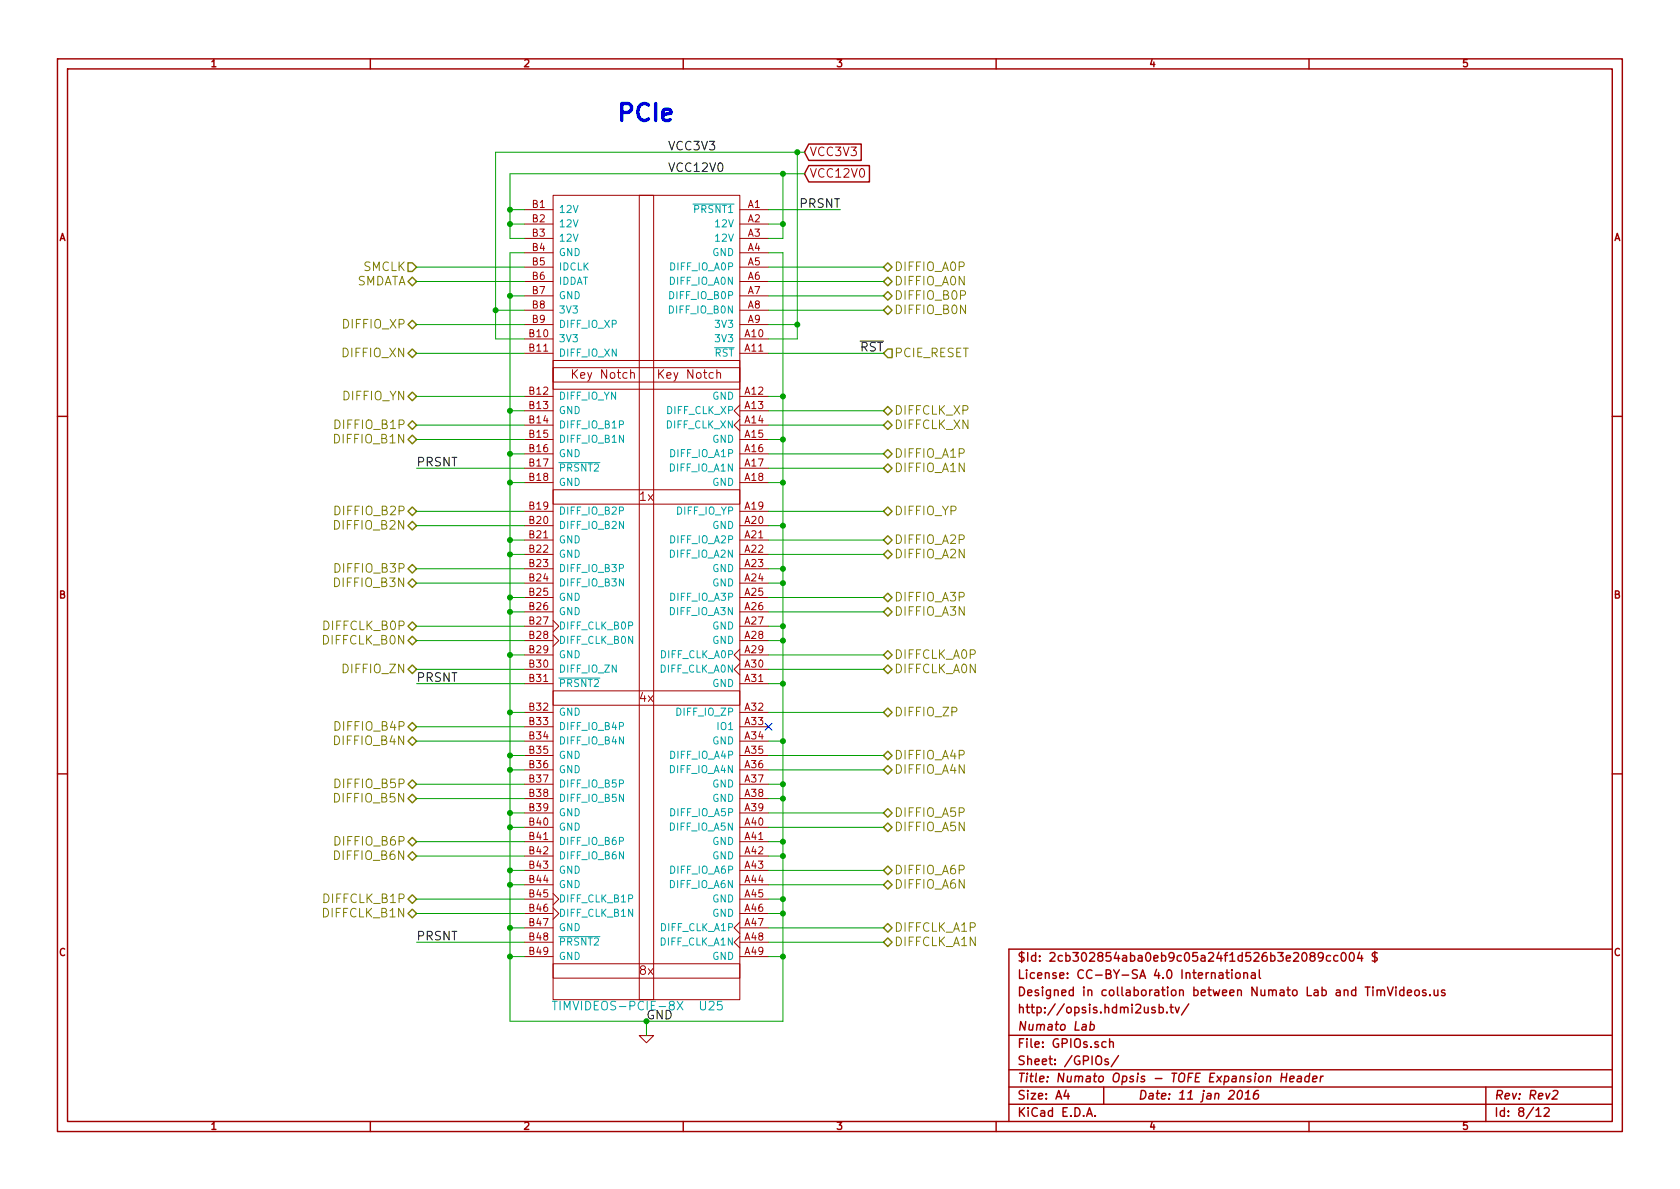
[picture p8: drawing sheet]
<svg xmlns="http://www.w3.org/2000/svg" width="297mm" height="210mm" viewBox="0 0 297 210" stroke-linecap="round" stroke-linejoin="round" font-family="sans-serif">
<g fill="none" stroke="#a00000" stroke-width=".25">
<path d="M10.2 10.4h276.6v189.7h-276.6zM11.9 12.2h273.2v186.1h-273.2zM65.5 10.4v1.8M120.8 10.4v1.8M176.1 10.4v1.8M231.4 10.4v1.8M143 25.5h9.3v2.9h-9.3l-.8-1.5zM143 29.3h10.7v2.9h-10.7l-.8-1.5zM10.2 73.6h1.7M285.1 73.6h1.7M10.2 136.8h1.7M285.1 136.8h1.7"/>
<path d="M204.2 178.2l-.3-.1-.3 .2 .1 .2 .5 .2v.3h-.6M205 178.2a.48 .48 0 0 1 .6 .1v.7l-.2 .1-.4-.1M205 177.6v1.5M206.3 179v.1M206.9 178.1h.5M207.1 177.6v1.3l.3 .2M207.8 178.1l.4 1 .3-1M210.2 177.5l-1.3 2M215.6 172.1h.6v.9M216.2 172.4h-.5a.3 .3 0 0 0-.2 .3 .3 .3 0 0 0 .2 .3l.5-.1M216.7 172h.6M216.9 171.5v1.3l.4 .2"/>
<path d="M217.8 171.5v.1M217.8 172v1M218.5 172.2l.3-.2 .4 .2v.7l-.2 .1-.5-.1zM219.9 172.2l.1-.1a.36 .36 0 0 1 .6 .1v.8M219.9 172v1M221.3 172.1h.6v.9M221.9 172.4h-.5a.3 .3 0 0 0-.2 .3 .3 .3 0 0 0 .2 .3l.5-.1M222.7 171.5v1.3l.2 .2M234 169.1l-.3 .3-.5-.1-.1-.2v-.5a.48 .48 0 0 1 .8 0 1.16 1.16 0 0 1-.2 1.3l-.5 .1M235.3 169a.48 .48 0 0 0-.7 .1v.7l.2 .2 .5-.1M236.6 169a.48 .48 0 0 0-.7 .1v.7l.2 .2 .5-.1M237.3 168.6l.2-.2a.86 .86 0 0 1 .5 .8 .86 .86 0 0 1-.4 .8 .81 .81 0 0 1-.3-1.4z"/>
<path d="M238.7 168.6l.2-.2a.86 .86 0 0 1 .6 .8 .86 .86 0 0 1-.4 .8 .81 .81 0 0 1-.4-1.4zM240.4 168.4l-.4 1.1h1M240.7 169v1M242.7 174.5v.2M242.7 175.1v1M243.1 168.2v2M243.5 175.2l.1-.1a.36 .36 0 0 1 .5 .2v.8M243.5 175.1v1M243.5 168.5a.62 .62 0 0 0-.8 .1v.4l.7 .4v.4a.68 .68 0 0 1-.8 .1M244.1 175.3a.35 .35 0 0 1 .4-.3 .35 .35 0 0 1 .3 .3v.8M245.3 174.5l.5 1.6 .5-1.6M246.8 174.5v.2"/>
<path d="M246.8 175.1v1M248.2 175.1a.48 .48 0 0 0-.7 .1v.7l.3 .2 .4-.1M248.2 174.5v1.6M248.8 175.6l.8-.2-.1-.3h-.4l-.3 .2 .1 .7h.6M250.2 175.2l.2-.1 .5 .1v.7l-.3 .2-.4-.2zM252.1 175.1h-.4l-.2 .2 .1 .2 .5 .1v.4h-.6M252.8 175.9v.2M253.6 175.1v.8a.39 .39 0 0 0 .6 0M254.2 175.1v1M255.4 175.1h-.3l-.2 .2v.2l.5 .1v.4h-.5M285.1 167.8h-106.7v30.5M65.5 198.3v1.8"/>
<path d="M120.8 198.3v1.8M176.1 198.3v1.8M178.4 183.1h106.7M178.4 189.2h106.7M178.4 195.3h106.7M178.4 192.2h106.7M188.5 192.8l-.4 1h1M188.8 193.3v1.1M192.1 197.4l.5-1.5 .5 1.5M192.3 197h.7M192.8 181.2l.4-.1 .3 .4-.2 .5-.2 .2-.4-.1M192.9 180.6l-.2 1.6"/>
<path d="M193.6 197.3v.1M195.1 192.2v3.1M195.6 184.3a.48 .48 0 0 0-.7 0v.8l.2 .1 .5-.1M195.9 187.3l-.3-.1-.2 .3v.2l.5 .1v.4h-.5M196.2 184.3h.1a.36 .36 0 0 1 .5 .1v.8M196.2 183.7v1.5M197.8 186.7l-1.3 1.9M219 193l.4-.2a.88 .88 0 0 1-.4 1.6l-.2-.3a1.19 1.19 0 0 1 .2-1.1zM220.1 194.4h.9M220.2 193.3l.6-.5-.2 1.6M222.5 192.8a.72 .72 0 0 0-.8 .7l-.1 .6 .3 .3 .5-.2 .1-.6a.49 .49 0 0 0-.9 .1M226.6 190.5h.9"/>
<path d="M226.6 189.8l-.1 1.5M227.5 189.8l-.1 1.5M228 190.8l.8-.1v-.3h-.6l-.2 .7 .2 .2 .5-.1M229.5 190.4h.5v.9M230.1 190.7a.69 .69 0 0 0-.8 .3l.1 .2 .1 .1 .5-.1M231.4 198.3v1.8M231.5 190.4l-.1-.1a.52 .52 0 0 0-.7 .3v.6l.3 .1 .4-.1M231.6 189.8l-.2 1.5M232.1 190.8l.7-.1v-.3h-.6l-.1 .7 .2 .2 .4-.1M233.5 190.3l-.1 1M234 190.3l-.3 .1-.2 .2M262.7 192.2v6.1"/>
<path d="M271.6 196.3l.4-.4v1.5M271.6 197.4h.9M273 196l.3-.1h.3l.2 .1 .1 .3-.1 .2-.8 .9h.9M274.6 193l.2-.2h.4l.3 .3-.2 .4-.9 .9h.9"/>
</g>
<g fill="none" stroke="#a00000" stroke-width=".18">
<path d="M92.7 37.1h5.1M92.7 39.6h5.1M97.8 34.5h33v142.3h-33zM113 34.5h2.6v142.3h-2.6zM130.8 37.1h5.1M130.8 39.6h5.1M92.7 42.2h5.1M92.7 44.7h5.1M92.7 47.2h5.1M92.7 49.8h5.1M92.7 52.3h5.1M92.7 54.9h5.1"/>
<path d="M92.7 57.4h5.1M92.7 59.9h5.1M130.8 42.2h5.1M130.8 44.7h5.1M130.8 47.2h5.1M130.8 49.8h5.1M130.8 52.3h5.1M130.8 54.9h5.1M130.8 57.4h5.1M130.8 59.9h5.1M92.7 62.5h5.1M92.7 70.1h5.1"/>
<path d="M92.7 72.6h5.1M92.7 75.2h5.1M92.7 77.7h5.1M97.8 65h33v2.6h-33zM97.8 63.7h33v5.1h-33zM111.5 66h.1a.36 .36 0 0 1 .6 .1v.8M126.7 66h.1a.36 .36 0 0 1 .6 .1v.8M130.8 71.6l-1 1 1 1.1M130.8 74.2l-1 1 1 1M130.8 62.5h5.1M130.8 70.1h5.1M130.8 72.6h5.1"/>
<path d="M130.8 75.2h5.1M130.8 77.7h5.1M92.7 93h5.1M92.7 95.5h5.1M92.7 98h5.1M92.7 80.3h5.1M92.7 82.8h5.1M92.7 85.3h5.1M92.7 90.4h5.1M97.8 86.6h33v2.5h-33zM130.8 93h5.1M130.8 95.5h5.1"/>
<path d="M130.8 98h5.1M130.8 80.3h5.1M130.8 82.8h5.1M130.8 85.3h5.1M130.8 90.4h5.1M92.7 118.4h5.1M92.7 100.6h5.1M92.7 103.1h5.1M92.7 105.7h5.1M92.7 108.2h5.1M92.7 110.7h5.1M92.7 113.3h5.1"/>
<path d="M92.7 115.8h5.1M97.8 109.7l1 1-1 1.1M97.8 112.3l1 1-1 1M130.8 117.3l-1 1.1 1 1M130.8 114.8l-1 1 1 1M130.8 118.4h5.1M130.8 100.6h5.1M130.8 103.1h5.1M130.8 105.7h5.1M130.8 108.2h5.1M130.8 110.7h5.1M130.8 113.3h5.1"/>
<path d="M130.8 115.8h5.1M92.7 120.9h5.1M92.7 126h5.1M92.7 128.5h5.1M92.7 131.1h5.1M92.7 133.6h5.1M92.7 136.1h5.1M92.7 138.7h5.1M97.8 122.2h33v2.5h-33zM130.8 120.9h5.1M130.8 126h5.1M130.8 128.5h5.1"/>
<path d="M130.8 131.1h5.1M130.8 133.6h5.1M130.8 136.1h5.1M130.8 138.7h5.1M92.7 146.3h5.1M92.7 148.8h5.1M92.7 151.4h5.1M92.7 153.9h5.1M92.7 156.5h5.1M92.7 159h5.1M92.7 141.2h5.1M92.7 143.8h5.1"/>
<path d="M97.8 158l1 1-1 1M130.8 146.3h5.1M130.8 148.8h5.1M130.8 151.4h5.1M130.8 153.9h5.1M130.8 156.5h5.1M130.8 159h5.1M130.8 141.2h5.1M130.8 143.8h5.1M92.7 161.5h5.1M92.7 164.1h5.1M92.7 166.6h5.1"/>
<path d="M92.7 169.2h5.1M97.8 170.4h33v2.6h-33zM97.8 160.5l1 1-1 1.1M130.8 163.1l-1 1 1 1M130.8 165.6l-1 1 1 1M130.8 161.5h5.1M130.8 164.1h5.1M130.8 166.6h5.1M130.8 169.2h5.1M113 183.1h2.6l-1.3 1.3z"/>
</g>
<path d="M122.5 36.1h7.3M126.3 61.5h3.5M98.8 81.8h7.3M98.8 119.9h7.3M97.7 177.1h.8M98.1 177.1v1.5M98.8 165.6h7.3M119.7 177.1l1.1 1.5M120.8 177.1l-1.1 1.5" fill="none" stroke="#00a0a0" stroke-width=".18"/>
<g fill="none" stroke="#808000" stroke-width=".25">
<path d="M72.1 46.5h.8l.8 .7-.8 .8h-.8zM72.1 49.8l.8-.8 .8 .8-.8 .7zM72.1 57.4l.8-.8 .8 .8-.8 .8zM156.2 49.8l.8-.8 .7 .8-.7 .7zM156.2 47.2l.8-.7 .7 .7-.7 .8zM156.2 54.9l.8-.8 .7 .8-.7 .7zM156.2 52.3l.8-.7 .7 .7-.7 .8zM72.1 77.7l.8-.7 .8 .7-.8 .8zM72.1 75.2l.8-.8 .8 .8-.8 .7zM72.1 62.5l.8-.8 .8 .8-.8 .7zM72.1 70.1l.8-.8 .8 .8-.8 .8zM156.2 62.5l.8-.8h.7v1.5h-.7z"/>
<path d="M156.2 75.2l.8-.8 .7 .8-.7 .7zM156.2 72.6l.8-.7 .7 .7-.7 .8zM72.1 93l.8-.8 .8 .8-.8 .7zM72.1 90.4l.8-.7 .8 .7-.8 .8zM156.2 82.8l.8-.8 .7 .8-.7 .8zM156.2 98l.8-.7 .7 .7-.7 .8zM156.2 80.3l.8-.8 .7 .8-.7 .7zM156.2 95.5l.8-.8 .7 .8-.7 .8zM156.2 90.4l.8-.7 .7 .7-.7 .8zM72.1 103.1l.8-.7 .8 .7-.8 .8zM72.1 113.3l.8-.8 .8 .8-.8 .7zM72.1 100.6l.8-.8 .8 .8-.8 .7z"/>
<path d="M72.1 110.7l.8-.7 .8 .7-.8 .8zM72.1 118.4l.8-.8 .8 .8-.8 .7zM156.2 108.2l.8-.8 .7 .8-.7 .8zM156.2 118.4l.8-.8 .7 .8-.7 .7zM156.2 105.7l.8-.8 .7 .8-.7 .7zM156.2 115.8l.8-.7 .7 .7-.7 .8zM72.1 131.1l.8-.8 .8 .8-.8 .7zM72.1 128.5l.8-.7 .8 .7-.8 .8zM72.1 138.7l.8-.8 .8 .8-.8 .7zM156.2 136.1l.8-.7 .7 .7-.7 .8zM156.2 133.6l.8-.8 .7 .8-.7 .8zM156.2 126l.8-.8 .7 .8-.7 .7z"/>
<path d="M72.1 141.2l.8-.7 .8 .7-.8 .8zM72.1 151.4l.8-.8 .8 .8-.8 .7zM72.1 148.8l.8-.7 .8 .7-.8 .8zM72.1 159l.8-.8 .8 .8-.8 .8zM156.2 146.3l.8-.8 .7 .8-.7 .8zM156.2 156.5l.8-.8 .7 .8-.7 .7zM156.2 143.8l.8-.8 .7 .8-.7 .7zM156.2 153.9l.8-.7 .7 .7-.7 .8zM72.1 161.5l.8-.7 .8 .7-.8 .8zM156.2 166.6l.8-.7 .7 .7-.7 .8zM156.2 164.1l.8-.8 .7 .8-.7 .7z"/>
</g>
<path d="M152.1 60.3h4.1" fill="none" stroke="#000" stroke-width=".18"/>
<g fill="none" stroke="#00a000" stroke-width=".18">
<path d="M90.2 39.6h2.5M90.2 37.1h2.5M135.9 39.6h2.5M135.9 37.1h12.7M138.4 30.7v11.5h-2.5M141 26.9v33h-5.1M142.2 30.7h-52v11.5h2.5M142.2 26.9h-54.6v33h5.1M73.7 57.4h19M73.7 47.2h19M73.7 49.8h19M87.6 54.9h5.1"/>
<path d="M90.2 52.3h2.5M92.7 44.7h-2.5v135.9h48.2v-135.9h-2.5M135.9 52.3h20.3M135.9 57.4h5.1M135.9 54.9h20.3M135.9 47.2h20.3M135.9 49.8h20.3M73.7 77.7h19M73.7 70.1h19M73.7 75.2h19M73.7 62.5h19M90.2 72.6h2.5"/>
<path d="M135.9 72.6h20.3M135.9 77.7h2.5M135.9 70.1h2.5M135.9 75.2h20.3M135.9 62.5h20.3M73.7 93h19M73.7 82.8h19M73.7 90.4h19M90.2 80.3h2.5M90.2 95.5h2.5M90.2 98h2.5M90.2 85.3h2.5"/>
<path d="M135.9 80.3h20.3M135.9 95.5h20.3M135.9 98h20.3M135.9 93h2.5M135.9 85.3h2.5M135.9 82.8h20.3M135.9 90.4h20.3M73.7 113.3h19M73.7 110.7h19M73.7 103.1h19M73.7 100.6h19M73.7 118.4h19"/>
<path d="M90.2 105.7h2.5M90.2 108.2h2.5M90.2 115.8h2.5M135.9 105.7h20.3M135.9 108.2h20.3M135.9 115.8h20.3M135.9 113.3h2.5M135.9 110.7h2.5M135.9 103.1h2.5M135.9 100.6h2.5M135.9 118.4h20.3M73.7 138.7h19"/>
<path d="M73.7 131.1h19M73.7 120.9h19M73.7 128.5h19M90.2 126h2.5M90.2 133.6h2.5M90.2 136.1h2.5M135.9 126h20.3M135.9 133.6h20.3M135.9 136.1h20.3M135.9 138.7h2.5M135.9 131.1h2.5M135.9 120.9h2.5"/>
<path d="M73.7 159h19M73.7 151.4h19M73.7 148.8h19M73.7 141.2h19M90.2 143.8h2.5M90.2 146.3h2.5M90.2 153.9h2.5M90.2 156.5h2.5M135.9 143.8h20.3M135.9 146.3h20.3M135.9 153.9h20.3M135.9 156.5h20.3"/>
<path d="M135.9 159h2.5M135.9 151.4h2.5M135.9 148.8h2.5M135.9 141.2h2.5M73.7 161.5h19M73.7 166.6h19M90.2 164.1h2.5M90.2 169.2h2.5M135.9 164.1h20.3M135.9 169.2h2.5M135.9 161.5h2.5M135.9 166.6h20.3"/>
<path d="M114.3 180.6v2.5"/>
</g>
<g fill="#00a000" stroke="#00a000" stroke-width=".25">
<circle cx="90.2" cy="52.3" r=".41"/>
<circle cx="90.2" cy="72.6" r=".41"/>
<circle cx="90.2" cy="80.3" r=".41"/>
<circle cx="90.2" cy="95.5" r=".41"/>
<circle cx="90.2" cy="98" r=".41"/>
<circle cx="90.2" cy="105.7" r=".41"/>
<circle cx="90.2" cy="108.2" r=".41"/>
<circle cx="90.2" cy="115.8" r=".41"/>
<circle cx="90.2" cy="126" r=".41"/>
<circle cx="90.2" cy="133.6" r=".41"/>
<circle cx="90.2" cy="136.1" r=".41"/>
<circle cx="90.2" cy="143.8" r=".41"/>
<circle cx="90.2" cy="146.3" r=".41"/>
<circle cx="90.2" cy="153.9" r=".41"/>
<circle cx="90.2" cy="156.5" r=".41"/>
<circle cx="90.2" cy="164.1" r=".41"/>
<circle cx="90.2" cy="169.2" r=".41"/>
<circle cx="138.4" cy="169.2" r=".41"/>
<circle cx="138.4" cy="161.5" r=".41"/>
<circle cx="138.4" cy="159" r=".41"/>
<circle cx="138.4" cy="151.4" r=".41"/>
<circle cx="138.4" cy="148.8" r=".41"/>
<circle cx="138.4" cy="141.2" r=".41"/>
<circle cx="138.4" cy="138.7" r=".41"/>
<circle cx="138.4" cy="131.1" r=".41"/>
<circle cx="138.4" cy="120.9" r=".41"/>
<circle cx="138.4" cy="113.3" r=".41"/>
<circle cx="138.4" cy="110.7" r=".41"/>
<circle cx="138.4" cy="103.1" r=".41"/>
<circle cx="138.4" cy="100.6" r=".41"/>
<circle cx="138.4" cy="93" r=".41"/>
<circle cx="138.4" cy="85.3" r=".41"/>
<circle cx="138.4" cy="77.7" r=".41"/>
<circle cx="138.4" cy="70.1" r=".41"/>
<circle cx="90.2" cy="39.6" r=".41"/>
<circle cx="90.2" cy="37.1" r=".41"/>
<circle cx="138.4" cy="39.6" r=".41"/>
<circle cx="87.6" cy="54.9" r=".41"/>
<circle cx="90.2" cy="85.3" r=".41"/>
<circle cx="141" cy="57.4" r=".41"/>
<circle cx="141" cy="26.9" r=".41"/>
<circle cx="138.4" cy="30.7" r=".41"/>
</g>
<path d="M135.3 127.9l1.2 1.2M136.5 127.9l-1.2 1.2" fill="none" stroke="#0000c0" stroke-width=".18"/>
<text font-size="4.2" fill="#00f" x="109.2" y="21.6">PCIe</text>
<g font-size="2.1">
<text x="118.1" y="26.7">VCC3V3</text>
<text x="118.1" y="30.5">VCC12V0</text>
<text x="141.4" y="36.8">PRSNT</text>
<text x="152" y="62.2">RST</text>
<text x="73.7" y="82.5">PRSNT</text>
<text x="73.7" y="120.6">PRSNT</text>
<text x="73.7" y="166.4">PRSNT</text>
</g>
<g font-size="2.1" fill="#a00000">
<text x="143.2" y="27.7">VCC3V3</text>
<text x="143.2" y="31.5">VCC12V0</text>
<text x="101.4" y="67.1">Key Notch</text>
<text x="116.7" y="67.1">Key Notch</text>
<text x="113.1" y="88.6">1x</text>
<text x="113.1" y="124.2">4x</text>
<text x="113.1" y="172.5">8x</text>
<text x="179.9" y="173.2">License: CC-BY-SA 4.0 International</text>
<text x="179.9" y="170.1">$Id: 2cb302854aba0eb9c05a24f1d526b3e2089cc004 $</text>
<text x="179.9" y="179.3">http://opsis.hdmi2usb.tv/</text>
<text x="179.9" y="176.2">Designed in collaboration between Numato Lab and TimVideos.us</text>
<text x="179.9" y="185.4">File: GPIOs.sch</text>
<text x="179.9" y="182.3">Numato Lab</text>
<text x="179.9" y="191.5">Title: Numato Opsis - TOFE Expansion Header</text>
<text x="179.9" y="188.4">Sheet: /GPIOs/</text>
<text x="179.9" y="197.6">KiCad E.D.A.</text>
<text x="179.9" y="194.5">Size: A4</text>
<text x="201.2" y="194.5">Date: 11 jan 2016</text>
<text x="264.2" y="194.5">Rev: Rev2</text>
<text x="264.2" y="197.6">Id: 8/12</text>
</g>
<g font-size="2.1" fill="#808000">
<text x="62.7" y="50.5">SMDATA</text>
<text x="64.2" y="48">SMCLK</text>
<text x="158.1" y="50.5">DIFFIO_A0N</text>
<text x="158.1" y="48">DIFFIO_A0P</text>
<text x="158.1" y="53.1">DIFFIO_B0P</text>
<text x="60.8" y="58.2">DIFFIO_XP</text>
<text x="158.1" y="55.6">DIFFIO_B0N</text>
<text x="60.7" y="63.2">DIFFIO_XN</text>
<text x="158.1" y="63.2">PCIE_RESET</text>
<text x="60.7" y="70.9">DIFFIO_YN</text>
<text x="59.5" y="75.9">DIFFIO_B1P</text>
<text x="158.1" y="75.9">DIFFCLK_XN</text>
<text x="158.1" y="73.4">DIFFCLK_XP</text>
<text x="59.3" y="78.5">DIFFIO_B1N</text>
<text x="158.1" y="83.6">DIFFIO_A1N</text>
<text x="158.1" y="81">DIFFIO_A1P</text>
<text x="59.3" y="93.7">DIFFIO_B2N</text>
<text x="59.5" y="91.2">DIFFIO_B2P</text>
<text x="158.1" y="91.2">DIFFIO_YP</text>
<text x="59.5" y="101.3">DIFFIO_B3P</text>
<text x="158.1" y="98.8">DIFFIO_A2N</text>
<text x="158.1" y="96.3">DIFFIO_A2P</text>
<text x="59.3" y="103.9">DIFFIO_B3N</text>
<text x="158.1" y="106.4">DIFFIO_A3P</text>
<text x="57.4" y="111.5">DIFFCLK_B0P</text>
<text x="158.1" y="109">DIFFIO_A3N</text>
<text x="57.2" y="114">DIFFCLK_B0N</text>
<text x="60.8" y="119.1">DIFFIO_ZN</text>
<text x="158.1" y="119.1">DIFFCLK_A0N</text>
<text x="158.1" y="116.6">DIFFCLK_A0P</text>
<text x="59.3" y="131.8">DIFFIO_B4N</text>
<text x="59.5" y="129.3">DIFFIO_B4P</text>
<text x="158.1" y="126.7">DIFFIO_ZP</text>
<text x="158.1" y="136.9">DIFFIO_A4N</text>
<text x="158.1" y="134.4">DIFFIO_A4P</text>
<text x="59.3" y="142">DIFFIO_B5N</text>
<text x="59.5" y="139.4">DIFFIO_B5P</text>
<text x="59.5" y="149.6">DIFFIO_B6P</text>
<text x="158.1" y="147.1">DIFFIO_A5N</text>
<text x="158.1" y="144.5">DIFFIO_A5P</text>
<text x="59.3" y="152.1">DIFFIO_B6N</text>
<text x="158.1" y="154.7">DIFFIO_A6P</text>
<text x="57.4" y="159.8">DIFFCLK_B1P</text>
<text x="158.1" y="157.2">DIFFIO_A6N</text>
<text x="57.2" y="162.3">DIFFCLK_B1N</text>
<text x="158.1" y="167.4">DIFFCLK_A1N</text>
<text x="158.1" y="164.8">DIFFCLK_A1P</text>
</g>
<g font-size="2.1" fill="#00a0a0">
<text x="98.9" y="178.7">TIMVIDEOS-PCIE-8X</text>
<text x="123.8" y="178.7">U25</text>
</g>
<text font-size="2.1" fill="#00a000" x="114.3" y="180.3">GND</text>
<g font-size="1.8" fill="#a00000">
<text x="37.3" y="11.9">1</text>
<text x="92.7" y="11.9">2</text>
<text x="148" y="11.9">3</text>
<text x="203.3" y="11.9">4</text>
<text x="258.6" y="11.9">5</text>
<text x="94.1" y="36.8">B1</text>
<text x="94.1" y="39.4">B2</text>
<text x="94.1" y="41.9">B3</text>
<text x="132.2" y="36.8">A1</text>
<text x="132.2" y="39.4">A2</text>
<text x="132.2" y="41.9">A3</text>
<text x="10.4" y="42.7">A</text>
<text x="94.1" y="44.4">B4</text>
<text x="94.1" y="47">B5</text>
<text x="132.2" y="44.4">A4</text>
<text x="132.2" y="47">A5</text>
<text x="285.3" y="42.7">A</text>
<text x="94.1" y="49.5">B6</text>
<text x="94.1" y="52.1">B7</text>
<text x="132.2" y="49.5">A6</text>
<text x="132.2" y="52.1">A7</text>
<text x="93.6" y="59.7">B10</text>
<text x="94.1" y="54.6">B8</text>
<text x="94.1" y="57.1">B9</text>
<text x="131.7" y="59.7">A10</text>
<text x="132.2" y="54.6">A8</text>
<text x="132.2" y="57.1">A9</text>
<text x="93.6" y="62.2">B11</text>
<text x="131.7" y="62.2">A11</text>
<text x="93.6" y="69.8">B12</text>
<text x="131.7" y="69.8">A12</text>
<text x="93.6" y="72.4">B13</text>
<text x="93.6" y="74.9">B14</text>
<text x="93.6" y="77.5">B15</text>
<text x="131.7" y="72.4">A13</text>
<text x="131.7" y="74.9">A14</text>
<text x="131.7" y="77.5">A15</text>
<text x="93.6" y="80">B16</text>
<text x="93.6" y="82.5">B17</text>
<text x="131.7" y="80">A16</text>
<text x="131.7" y="82.5">A17</text>
<text x="93.6" y="85.1">B18</text>
<text x="131.7" y="85.1">A18</text>
<text x="93.6" y="92.7">B20</text>
<text x="93.6" y="95.2">B21</text>
<text x="93.6" y="90.2">B19</text>
<text x="131.7" y="92.7">A20</text>
<text x="131.7" y="95.2">A21</text>
<text x="131.7" y="90.2">A19</text>
<text x="93.6" y="97.8">B22</text>
<text x="93.6" y="100.3">B23</text>
<text x="131.7" y="97.8">A22</text>
<text x="131.7" y="100.3">A23</text>
<text x="10.4" y="105.9">B</text>
<text x="93.6" y="102.9">B24</text>
<text x="93.6" y="105.4">B25</text>
<text x="93.6" y="107.9">B26</text>
<text x="131.7" y="102.9">A24</text>
<text x="131.7" y="105.4">A25</text>
<text x="131.7" y="107.9">A26</text>
<text x="285.3" y="105.9">B</text>
<text x="93.6" y="110.5">B27</text>
<text x="93.6" y="113">B28</text>
<text x="131.7" y="110.5">A27</text>
<text x="131.7" y="113">A28</text>
<text x="93.6" y="118.1">B30</text>
<text x="93.6" y="115.6">B29</text>
<text x="131.7" y="118.1">A30</text>
<text x="131.7" y="115.6">A29</text>
<text x="93.6" y="120.6">B31</text>
<text x="93.6" y="125.7">B32</text>
<text x="131.7" y="120.6">A31</text>
<text x="131.7" y="125.7">A32</text>
<text x="93.6" y="128.3">B33</text>
<text x="93.6" y="130.8">B34</text>
<text x="131.7" y="128.3">A33</text>
<text x="131.7" y="130.8">A34</text>
<text x="93.6" y="133.3">B35</text>
<text x="93.6" y="135.9">B36</text>
<text x="131.7" y="133.3">A35</text>
<text x="131.7" y="135.9">A36</text>
<text x="93.6" y="138.4">B37</text>
<text x="93.6" y="141">B38</text>
<text x="93.6" y="143.5">B39</text>
<text x="131.7" y="138.4">A37</text>
<text x="131.7" y="141">A38</text>
<text x="131.7" y="143.5">A39</text>
<text x="93.6" y="146">B40</text>
<text x="93.6" y="148.6">B41</text>
<text x="131.7" y="146">A40</text>
<text x="131.7" y="148.6">A41</text>
<text x="93.6" y="151.1">B42</text>
<text x="93.6" y="153.7">B43</text>
<text x="131.7" y="151.1">A42</text>
<text x="131.7" y="153.7">A43</text>
<text x="93.6" y="156.2">B44</text>
<text x="93.6" y="158.7">B45</text>
<text x="93.6" y="161.3">B46</text>
<text x="131.7" y="156.2">A44</text>
<text x="131.7" y="158.7">A45</text>
<text x="131.7" y="161.3">A46</text>
<text x="93.6" y="163.8">B47</text>
<text x="93.6" y="166.4">B48</text>
<text x="131.7" y="163.8">A47</text>
<text x="131.7" y="166.4">A48</text>
<text x="10.4" y="169.1">C</text>
<text x="93.6" y="168.9">B49</text>
<text x="131.7" y="168.9">A49</text>
<text x="285.3" y="169.1">C</text>
<text x="37.3" y="199.8">1</text>
<text x="92.7" y="199.8">2</text>
<text x="148" y="199.8">3</text>
<text x="203.3" y="199.8">4</text>
<text x="258.6" y="199.8">5</text>
</g>
<g font-size="1.8" fill="#00a0a0">
<text x="98.8" y="37.7">12V</text>
<text x="98.8" y="40.3">12V</text>
<text x="122.8" y="37.7">PRSNT1</text>
<text x="126.6" y="40.3">12V</text>
<text x="98.8" y="42.8">12V</text>
<text x="98.8" y="45.3">GND</text>
<text x="98.8" y="47.9">IDCLK</text>
<text x="118.6" y="47.9">DIFF_IO_A0P</text>
<text x="125.9" y="45.3">GND</text>
<text x="126.6" y="42.8">12V</text>
<text x="98.8" y="50.4">IDDAT</text>
<text x="98.8" y="53">GND</text>
<text x="118.5" y="50.4">DIFF_IO_A0N</text>
<text x="118.6" y="53">DIFF_IO_B0P</text>
<text x="98.8" y="55.5">3V3</text>
<text x="98.8" y="58">DIFF_IO_XP</text>
<text x="118.5" y="55.5">DIFF_IO_B0N</text>
<text x="126.6" y="58">3V3</text>
<text x="98.8" y="60.6">3V3</text>
<text x="98.8" y="63.1">DIFF_IO_XN</text>
<text x="126.3" y="63.1">RST</text>
<text x="126.6" y="60.6">3V3</text>
<text x="98.8" y="70.7">DIFF_IO_YN</text>
<text x="125.9" y="70.7">GND</text>
<text x="98.8" y="73.3">GND</text>
<text x="98.8" y="75.8">DIFF_IO_B1P</text>
<text x="117.8" y="75.8">DIFF_CLK_XN</text>
<text x="117.9" y="73.3">DIFF_CLK_XP</text>
<text x="98.8" y="78.4">DIFF_IO_B1N</text>
<text x="98.8" y="80.9">GND</text>
<text x="98.8" y="83.4">PRSNT2</text>
<text x="118.5" y="83.4">DIFF_IO_A1N</text>
<text x="118.6" y="80.9">DIFF_IO_A1P</text>
<text x="125.9" y="78.4">GND</text>
<text x="98.8" y="86">GND</text>
<text x="125.9" y="86">GND</text>
<text x="98.8" y="93.6">DIFF_IO_B2N</text>
<text x="98.8" y="91.1">DIFF_IO_B2P</text>
<text x="119.7" y="91.1">DIFF_IO_YP</text>
<text x="125.9" y="93.6">GND</text>
<text x="98.8" y="96.1">GND</text>
<text x="98.8" y="98.7">GND</text>
<text x="98.8" y="101.2">DIFF_IO_B3P</text>
<text x="118.5" y="98.7">DIFF_IO_A2N</text>
<text x="118.6" y="96.1">DIFF_IO_A2P</text>
<text x="125.9" y="101.2">GND</text>
<text x="98.8" y="103.8">DIFF_IO_B3N</text>
<text x="98.8" y="106.3">GND</text>
<text x="118.6" y="106.3">DIFF_IO_A3P</text>
<text x="125.9" y="103.8">GND</text>
<text x="98.8" y="108.8">GND</text>
<text x="98.8" y="111.4">DIFF_CLK_B0P</text>
<text x="98.8" y="113.9">DIFF_CLK_B0N</text>
<text x="118.5" y="108.8">DIFF_IO_A3N</text>
<text x="125.9" y="111.4">GND</text>
<text x="125.9" y="113.9">GND</text>
<text x="98.8" y="119">DIFF_IO_ZN</text>
<text x="98.8" y="116.5">GND</text>
<text x="116.7" y="119">DIFF_CLK_A0N</text>
<text x="116.8" y="116.5">DIFF_CLK_A0P</text>
<text x="98.8" y="121.5">PRSNT2</text>
<text x="125.9" y="121.5">GND</text>
<text x="98.8" y="126.6">GND</text>
<text x="98.8" y="129.2">DIFF_IO_B4P</text>
<text x="98.8" y="131.7">DIFF_IO_B4N</text>
<text x="119.8" y="126.6">DIFF_IO_ZP</text>
<text x="125.9" y="131.7">GND</text>
<text x="126.9" y="129.2">IO1</text>
<text x="98.8" y="134.2">GND</text>
<text x="98.8" y="136.8">GND</text>
<text x="118.5" y="136.8">DIFF_IO_A4N</text>
<text x="118.6" y="134.2">DIFF_IO_A4P</text>
<text x="98.8" y="139.3">DIFF_IO_B5P</text>
<text x="98.8" y="141.9">DIFF_IO_B5N</text>
<text x="125.9" y="139.3">GND</text>
<text x="125.9" y="141.9">GND</text>
<text x="98.8" y="146.9">GND</text>
<text x="98.8" y="149.5">DIFF_IO_B6P</text>
<text x="98.8" y="144.4">GND</text>
<text x="118.5" y="146.9">DIFF_IO_A5N</text>
<text x="118.6" y="144.4">DIFF_IO_A5P</text>
<text x="125.9" y="149.5">GND</text>
<text x="98.8" y="152">DIFF_IO_B6N</text>
<text x="98.8" y="154.6">GND</text>
<text x="118.6" y="154.6">DIFF_IO_A6P</text>
<text x="125.9" y="152">GND</text>
<text x="98.8" y="157.1">GND</text>
<text x="98.8" y="159.6">DIFF_CLK_B1P</text>
<text x="118.5" y="157.1">DIFF_IO_A6N</text>
<text x="125.9" y="159.6">GND</text>
<text x="98.8" y="162.2">DIFF_CLK_B1N</text>
<text x="98.8" y="164.7">GND</text>
<text x="98.8" y="167.3">PRSNT2</text>
<text x="116.7" y="167.3">DIFF_CLK_A1N</text>
<text x="116.8" y="164.7">DIFF_CLK_A1P</text>
<text x="125.9" y="162.2">GND</text>
<text x="98.8" y="169.8">GND</text>
<text x="125.9" y="169.8">GND</text>
</g>
</svg>
